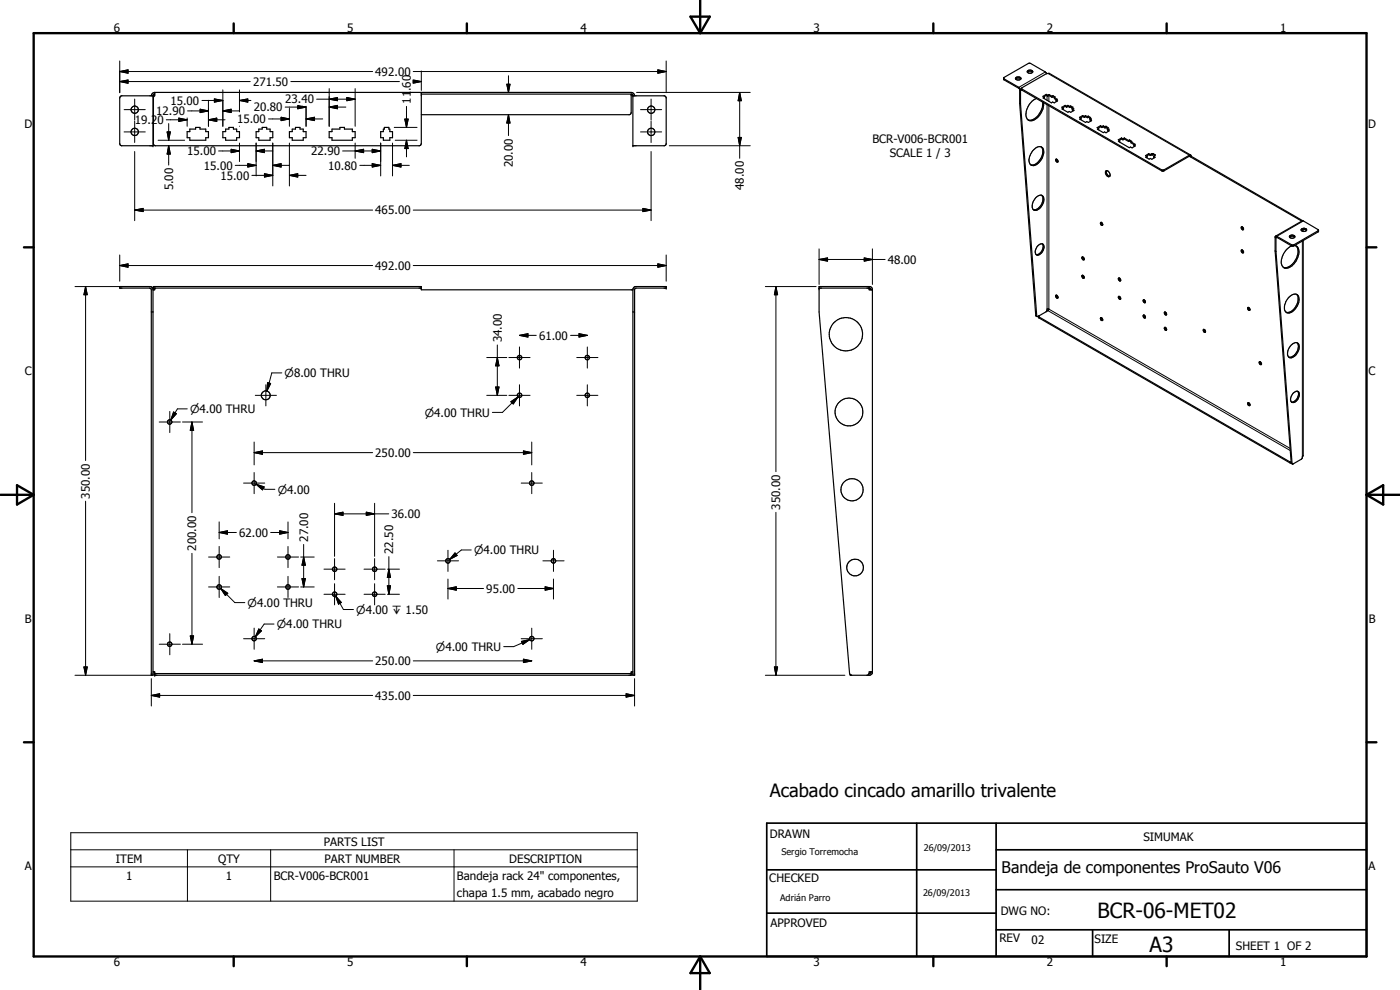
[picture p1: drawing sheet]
<svg xmlns="http://www.w3.org/2000/svg" width="420mm" height="297mm" viewBox="0 0 420 297" stroke-linecap="round" stroke-linejoin="round" font-family="sans-serif">
<g fill="none" stroke="#000" stroke-width=".35">
<path d="M36 29.1l.4-.4h9.5v15h-9.5l-.4-.3zM46.4 27.7v1l-.4 .5v14l.5 .5h79.4l.5-.6v-15.4M46.4 27.7l-.7 .4-.3 .6M46.4 28.2l-.5 .5M46.4 27.7h143l.8 .4 .2 .6M56.2 39.5h.8v-.8h1.7v-.5h1.3v.5h1.8v.8h.8v1.8h-.8v.8h-4.8v-.8h-.8zM66.9 39.5h.8v-.8h1v-.5h1.4v.5h.9v.8h.9v1.8h-.9v.8h-3.3v-.8h-.8zM76.9 39.5h.8v-.8h1v-.5h1.3v.5h1.1v.8h.8v1.8h-.8v.8h-3.4v-.8h-.8zM86.9 39.5h.8v-.8h1v-.5h1.3v.5h1v.8h.9v1.8h-.9v.8h-3.3v-.8h-.8zM98.8 39.5h.8v-.8h2.4v-.5h1.4v.5h2.3v.8h.9v1.8h-.9v.8h-6.1v-.8h-.8zM115.3 38.2h1.4v.5h.3v.8h.8v1.8h-.8v.8h-1.9v-.8h-.9v-1.8h.9v-.8h.2zM126.4 28.2h63"/>
<path d="M189.4 28.2v5.5l-.5 .7h-62.5M189.4 28.2l.5 .5M189.9 28.7h9.5l.4 .4 .1 14.1-.3 .4-9.7 .1zM301.2 23.5l4.9 3.1 .2 4.6M304.8 23.7l.1-.1a1.08 1.08 0 0 1 1.5 .1M304.9 23.3a.99 .99 0 0 1 1.5 .4 .87 .87 0 0 1-.9 .4 .87 .87 0 0 1-.7-.7zM306 31l4.8 63.6 .4 .4M306 31l.3 .2M306.3 31.2l4.9 63.8M306.5 26.5l.2 .6 41.9 24.2h.7l7.6-4.4 .3 .1M306.6 26.4l7.4-4.3 .9-.1 42.4 24.5h-.2l-7.8 4.5h-.7l-42-24.3zM308.3 21.6a1.14 1.14 0 0 1 1.6 0"/>
<path d="M308.4 21.3a.88 .88 0 0 1 .9-.3 .88 .88 0 0 1 .6 .6 .91 .91 0 0 1-.9 .4 .91 .91 0 0 1-.7-.6zM311 29.5a5.3 5.3 0 0 0-2.9 5.9 1.76 1.76 0 0 0 3 .1 5.7 5.7 0 0 0 2-4.7M312.9 30.6a4.9 4.9 0 0 1-4.1 5.5l-.2-.1M313.4 29.2l-.4 .2 2.5 1.5 .4-.3 .5 .3 1-.6-.5-.3M313.4 29.2l-.1 .3M314 28.3l-1 .6 .4 .3M314 28.6l-.7 .5M314 28.3v.3M314 28.3l.4 .3M314 28.6l.4 .3M314.1 22.1l-.4-.5-4.8-2.6-7.6 4.2v.8l4.7 2.7v4.3M314.4 28.6v.3"/>
<path d="M314.8 28.4l.9 .5M314.8 28.4v.3M314.8 28.7l.9 .5M314.8 28.7l-.4 .2M314.8 28.4l-.4 .2M315.7 28.9v.3M316 28.7l.7 .4-.3 .2M316 28.7v.3M316 29l.4 .3M316 28.7l-.3 .2M316 29l-.3 .2M316.4 29.3l.9 .5-.4 .2"/>
<path d="M316.4 29.3v.3l.7 .4M316.9 30l.2 .4M319.1 32.4l-.4 .3 1.8 1 .4-.3 .4 .3 1-.6-.5-.2M319.1 32.4l-.1 .4M319.6 31.6l-.9 .6 .4 .2M319.6 31.9l-.7 .4M319.6 31.6v.3M319.6 31.6l.5 .3M319.6 31.9l.5 .3M320.1 31.9v.3M320.5 31.9l-.4 .3M320.5 31.6v.3"/>
<path d="M320.5 31.6l-.4 .3M320.5 31.6l.5 .3M320.5 31.9l.5 .4M321 31.9v.4M321.3 31.8l.7 .4-.3 .1M321.3 31.8v.3M321.3 32.1l.4 .2M321.3 31.8l-.3 .1M321.3 32.1l-.3 .2M321.7 32.3v.4l.3 .1M321.7 32.3l.6 .4-.5 .2M321.8 32.9l.2 .4"/>
<path d="M324.4 35.5l-.4 .2 1.8 1 .4-.2 .4 .2 1-.5-.4-.3M324.4 35.5l-.1 .4M324.9 34.7v.3M324.9 34.7l-.9 .5 .4 .3M324.9 35l-.6 .4M324.9 34.7l.5 .2M324.9 35l.5 .2M325.4 34.9v.3M325.8 35l.5 .3M325.8 35l-.4 .2M325.8 34.7v.3M325.8 34.7l-.4 .2"/>
<path d="M325.8 34.7l.5 .3M326.3 35v.3M326.6 34.8l.7 .5-.2 .1M326.6 34.8v.4M326.6 35.2l.5 .2M326.6 34.8l-.3 .2M326.6 35.2l-.3 .1M327.1 35.4l.5 .3-.4 .2M327.1 35.4v.3l.2 .2M327.2 35.9l.2 .5M329.7 38.6l-.4 .2 1.8 1 .4-.2 .4 .2 1-.6-.4-.2M329.7 38.6l-.1 .3"/>
<path d="M330.3 37.7l-1 .6 .4 .3M330.3 38l-.8 .5M330.3 37.7v.3M330.3 37.7l.4 .3M330.3 38l.4 .3M330.7 38v.3M331.1 37.8l.5 .3M331.1 37.8v.3M331.1 38.1l.5 .3M331.1 38.1l-.4 .2M331.1 37.8l-.4 .2M331.6 38.1v.3"/>
<path d="M331.9 37.9l.7 .4-.3 .2M331.9 37.9v.3M331.9 38.2l.4 .3M331.9 37.9l-.3 .2M331.9 38.2l-.3 .2M332.3 38.5l.6 .3-.4 .2M332.3 38.5v.3l.3 .1M332.5 39l.1 .4M310 45.2a2.08 2.08 0 0 1 2.7-1 3.8 3.8 0 0 1-1.3 5 1.51 1.51 0 0 1-2.1 .2 1.51 1.51 0 0 1-.4-1.9l.4-1.2zM310.8 59.3a1.36 1.36 0 0 1 2.3-.2 3.2 3.2 0 0 1-2.6 4 1.86 1.86 0 0 1-.3-2.9zM312.5 44.1a3.5 3.5 0 0 1-.9 4.5l-1.2 .8h-1.1M312.6 58.6a2.94 2.94 0 0 1-.9 3.8l-.8 .5h-.7"/>
<path d="M316.9 47.8a.46 .46 0 0 1 .5 .3 .46 .46 0 0 1-.2 .5l-.4-.5zM317.1 47.8l.4 .7M332.1 51.2a1.01 1.01 0 0 0-.2 1.2 1.01 1.01 0 0 0 1.2 .5M332.1 51.2a1.27 1.27 0 0 1 1 1.7M332.1 51.2a1.34 1.34 0 0 0 1 1.7M336 42.2l-.4 .2 3.3 1.9 .4-.2 .5 .3 .9-.6-.4-.3M336 42.2l-.1 .4M336.6 41.4l.4 .3M336.6 41.7l.4 .3M336.6 41.4l-1 .6 .4 .2M336.6 41.7l-.7 .4M336.6 41.4v.3"/>
<path d="M337 41.7v.3M337.4 41.7l1.3 .8M337.4 41.7l-.4 .3M337.4 41.4v.3M337.4 41.4l-.4 .3M337.4 41.4l1.3 .8M338.7 42.2v.3M339 42l.7 .4-.3 .1v.3l1 .6M339 42.3l1.7 1-.4 .2M339 42v.3M339 42l-.3 .2M339 42.3l-.3 .2"/>
<path d="M340.3 43.5l.1 .4M344.2 46.9l-.4 .3 1.1 .6 .4-.3 .4 .3 1-.6-.5-.3M344.2 46.9l-.1 .4M344.8 46.1l-1 .6 .4 .2M344.8 46.4l-.7 .5M344.8 46.1v.3M344.8 46.1l.4 .3M344.8 46.4l.4 .3M345.2 46.4v.3M345.6 46.1l.2 .1M345.6 46.1v.3M345.6 46.4l.2 .1"/>
<path d="M345.6 46.4l-.4 .3M345.6 46.1l-.4 .3M345.8 46.2v.3M346 46.1l-.2 .1M346 46.1l.7 .4-.2 .2M346 46.1v.3M346 46.4l.5 .3M346 46.4l-.2 .1M346.2 46.9l.2 .5M346.5 46.7h.1l-.4 .2M346.5 46.7v.1M357.2 47l33.5 19.3"/>
<path d="M357.3 46.5l.2 .4M357.5 46.9l33.4 19.3M357.5 46.9l-.3 .1M311.4 73.8a1 1 0 0 1 1-.6 1 1 0 0 1 .9 .6 2.3 2.3 0 0 1-2.2 2.7 1.79 1.79 0 0 1 .3-2.7zM312.8 73.2a2.32 2.32 0 0 1-1.8 3.2M324.7 77.2a.51 .51 0 0 1 .6 .2 .51 .51 0 0 1 0 .6l-.4-.1zM324.9 77.1l.5 .8M330.3 66.8a.46 .46 0 0 1 .5 .2 .46 .46 0 0 1-.1 .6l-.4-.3zM330.5 66.7l.1 .5 .4 .3M372.6 75a.53 .53 0 0 1 .5 .3 .53 .53 0 0 1-.1 .6l-.4-.3zM372.8 68.1l.4 .7M372.8 75v.3l.4 .4"/>
<path d="M372.8 68.1a.44 .44 0 0 0-.2 .6 .44 .44 0 0 0 .6 .1M372.8 68.1l.3 .3 .1 .4M382.7 75.3l4.8 63.6M382.7 75.3l.2 .1M382.8 70.9l-.1 4.4M382.9 75.4l4.9 63.7 .1 .1M387 71.2a1.07 1.07 0 0 1 1.6 0M387 70.8a.82 .82 0 0 1 .9-.3 .82 .82 0 0 1 .6 .7 .93 .93 0 0 1-1.5-.3zM387.6 73.8l-4.6-2.6-.1 4.2M388.5 73.7a2.26 2.26 0 0 1 1 3.4 4.1 4.1 0 0 1-4 3.3 2.72 2.72 0 0 1-.5-3.8 5.3 5.3 0 0 1 2.6-2.8M388.9 73.7a3.5 3.5 0 0 1-.4 4.7 3.1 3.1 0 0 1-3.3 1.8M390.5 69.1l.6 .3"/>
<path d="M390.5 69.1v-.1a.9 .9 0 0 1 .8-.5 .9 .9 0 0 1 .8 .6M390.9 66.2l4.7 2.7 .1 .5-7.4 4.4h-.7M390.9 66.2l-8.1 4.7M391.1 68.8h.6l.4 .3M391.1 68.8l-.5 .3M391.1 72.1v64.6l-.5 1-2.7 1.5M391.1 68.8v.6M392.1 69.1l-.4 .3h-.6M395.7 69.1l-7.5 4.4h-.4l-5-2.6M35.9 86h9.3l.7 .7v115.9h-.5v-115.8l-.5-.4h-9zM45.4 93.6h.5M46.4 86.4v.6h-.5"/>
<path d="M126.4 86.4h-80.4v-.4h80.4v1h63.5M189.9 93.6h.5M190.1 86.3l.6-.3h9.2v.4h-9l-.5 .4v115.8h-.5v-115.9zM245.8 86.4h15l.6 .6M260.8 86v1h1M311.7 95l75.3 43.5 .5 .1M311.9 94.7l-.1 .7 75.2 43.4 .5 .1M311.9 94.7l-.7 .3M313.9 93.6l.3-.8h.6l-.3 .4-2.6 1.5M316.9 88.6a.47 .47 0 0 1 .5 .3 .47 .47 0 0 1-.2 .6l-.4-.6zM317.1 88.6l.4 .7M324.8 82.6l.5 .3v.6l-.4-.2z"/>
<path d="M324.9 82.6l.5 .8M330.3 95.3l.5 .2 .1 .6a.5 .5 0 0 1-.6-.2 .5 .5 0 0 1 0-.6zM330.5 95.3l.1 .5 .4 .3M335.6 83.5a.49 .49 0 0 1 .6 .2 .49 .49 0 0 1 0 .6l-.5-.3zM335.6 89l.1-.1a.5 .5 0 0 1 .5 .4 .5 .5 0 0 1-.1 .5zM335.9 83.4l.4 .8M335.9 88.9l.4 .8M343.1 94.6a.46 .46 0 0 1 .6 .3 .46 .46 0 0 1-.2 .5l-.4-.3zM343.4 90a.43 .43 0 0 0-.2 .5 .43 .43 0 0 0 .5 .2M343.4 90l.3 .3v.4M343.4 90l.3 .7M343.4 94.5l.3 .8"/>
<path d="M349.5 98.3a.43 .43 0 0 1 .5 .2 .43 .43 0 0 1-.2 .6l-.2-.2zM349.5 93.7a.49 .49 0 0 1 .5 .2 .49 .49 0 0 1 0 .6l-.4-.2zM349.7 93.6l.4 .8M349.7 98.2l.1 .5 .3 .2M361.2 98.8a.54 .54 0 0 1 .5 .3 .54 .54 0 0 1-.1 .6l-.3-.2zM361.3 98.8l.5 .8M374.5 92.2a.48 .48 0 0 1 .6 .3 .48 .48 0 0 1-.2 .6l-.4-.3zM374.7 92.2l.1 .5 .3 .3M386.6 89.4a2.06 2.06 0 0 1 2.8-.9 3.9 3.9 0 0 1-2.9 5.4 1.58 1.58 0 0 1-1-2.2l.4-1.2zM389.1 88.3a3.3 3.3 0 0 1-.6 4.2 2.34 2.34 0 0 1-2.5 1.2M377.9 108.6a.48 .48 0 0 1 .6 .2 .48 .48 0 0 1-.1 .6l-.4-.3zM378.2 108.5v.5l.4 .3"/>
<path d="M387.5 103.5a1.36 1.36 0 0 1 2.3-.2 3.4 3.4 0 0 1-2.7 4.1 2.35 2.35 0 0 1 .2-3.6zM388.3 117.8a.97 .97 0 0 1 1.3-.3 .97 .97 0 0 1 .3 1.3 2.1 2.1 0 0 1-2.1 1.9 2 2 0 0 1 .5-2.9zM389.3 102.9a3.1 3.1 0 0 1-2.5 4.3M389.5 117.4a2.4 2.4 0 0 1-1.9 3.2M374.5 120.9a.46 .46 0 0 1 .5 .2 .46 .46 0 0 1-.1 .6l-.4-.3zM374.7 120.8l.1 .5 .3 .2M387.5 138.9l.4 .3M45.9 201.6h.5v1h143v-1h.5M46.4 202.1h143M255.2 202.4v.2h5.9l.7-.8v-115.1l-.1-.4-.6-.3h-15.3v7.6l9.2 108.4 .1 .4 .5 .2M260.8 202.1l-.5 .5M261.4 201.6l-.1 .3-.5 .2"/>
<path d="M261.8 201.6h-1v.5"/>
<circle cx="40.4" cy="39.6" r="1.08"/>
<circle cx="40.5" cy="32.9" r="1.1"/>
<circle cx="195.4" cy="39.6" r="1.1"/>
<circle cx="195.4" cy="32.9" r="1.1"/>
<circle cx="79.7" cy="118.6" r="1.34"/>
<circle cx="155.9" cy="118.6" r=".67"/>
<circle cx="155.9" cy="107.3" r=".68"/>
<circle cx="176.3" cy="118.6" r=".67"/>
<circle cx="176.3" cy="107.3" r=".67"/>
<circle cx="253.9" cy="100.3" r="5"/>
<circle cx="50.9" cy="126.6" r=".66"/>
<circle cx="254.8" cy="123.6" r="4.2"/>
<circle cx="76.3" cy="145" r=".66"/>
<circle cx="159.6" cy="145" r=".67"/>
<circle cx="255.7" cy="146.9" r="3.3"/>
<circle cx="65.7" cy="167.1" r=".68"/>
<circle cx="65.8" cy="176.1" r=".67"/>
<circle cx="86.4" cy="167.1" r=".66"/>
<circle cx="86.4" cy="176.1" r=".67"/>
<circle cx="100.4" cy="178.3" r=".68"/>
<circle cx="100.4" cy="170.8" r=".68"/>
<circle cx="112.4" cy="170.8" r=".67"/>
<circle cx="112.4" cy="178.3" r=".67"/>
<circle cx="134.4" cy="168.3" r=".68"/>
<circle cx="166.1" cy="168.3" r=".67"/>
<circle cx="256.6" cy="170.3" r="2.5"/>
<circle cx="50.9" cy="193.3" r=".68"/>
<circle cx="76.3" cy="191.6" r=".65"/>
<circle cx="159.6" cy="191.6" r=".68"/>
</g>
<g fill="#000">
<circle cx="45.9" cy="28.7" r=".18"/>
<circle cx="189.9" cy="28.7" r=".18"/>
<circle cx="45.9" cy="43.7" r=".18"/>
<circle cx="189.9" cy="43.7" r=".18"/>
<circle cx="46" cy="86.4" r=".18"/>
<circle cx="46" cy="86" r=".18"/>
<circle cx="199.9" cy="86" r=".18"/>
<circle cx="199.9" cy="86.4" r=".18"/>
<circle cx="261.8" cy="87" r=".18"/>
<circle cx="46.4" cy="202.1" r=".18"/>
<circle cx="46.4" cy="202.6" r=".18"/>
<circle cx="189.4" cy="202.1" r=".18"/>
<circle cx="261.8" cy="201.6" r=".18"/>
</g>
<g fill="none" stroke="#000" stroke-width=".3">
<path d="M35.9 18.3v9.5M199.9 18.3v9.5M35.9 24.5l2.5-.5v1zM35.9 21.5l2.5-.5v1zM35.9 24.5h39.2M35.9 21.5h75.9M37.2 39.6h6.4M37.2 32.9h6.4M40.4 29.7v6.4M40.4 36.4v6.4M49.9 35.9h6.3M50.2 39.6h.9l-.5 2.5z"/>
<path d="M50.6 37.1v5M53.7 35.4l2.5 .5-2.5 .5zM56.2 35.4v2.5M56.3 33.3h6.3M60.1 32.8l2.5 .5-2.5 .5zM60.6 30.1h6.3M62.6 35.9l2.5-.5v1zM62.6 30.1v7.8M62.6 35.9h5M64.3 29.7l2.6 .4-2.6 .5zM66.9 33.3l2.5-.5v1zM66.9 27v10.9"/>
<path d="M66.9 33.3h5M71.9 30.1l2.5-.4v.9zM71.9 27v6.6M71.9 37.8v.1M71.9 30.1h3.4M80.6 35.7h6.3M84.4 35.2l2.5 .5-2.5 .5zM85.6 32.1h6.3M86.9 32.5v5.4M87.3 24.5h32.6M89.4 31.6l2.5 .5-2.5 .5zM89.4 31.9v.7l2.5-.5"/>
<path d="M90.6 31.9l1.3 .2M91.9 35.7l2.5-.5v1zM91.9 35.7h4.9M91.9 31.9v6M95 29.8h11.6M98.8 29.8l2.5-.5v.9zM98.8 32.1l2.5-.5v1zM98.8 26.6v11.3M98.8 32.1h5M104.1 29.3l2.5 .5-2.5 .4zM106.6 26.6v11.3M118.3 38.2h6.9"/>
<path d="M121.5 35.7h1l-.5 2.5zM122 31.9v6.3M123.9 24l2.5 .5-2.5 .5zM124 21.5h75.9M124.1 24.5h2.3M124.1 24l2.3 .5M126.4 21.3v5.8M126.4 24.5l-2.3 .4M152.1 25.3h1l-.5 2.4zM152.6 34.4l.5 2.5h-1zM152.6 22.7v5M152.6 34.4v6.3"/>
<path d="M191 27.7h34.2M192.2 39.6h6.4M192.2 32.9h6.4M195.4 29.7v6.4M195.4 36.4v6.4M197.4 21l2.5 .5-2.5 .5zM222 27.7l.5 2.5h-1zM222 27.7v19.8M301.3 23.7v.3M306 27h.6M306.7 26.7v.4M313.7 21.6l-7.9 4.6v.3"/>
<path d="M314.2 28.8v1.3M314.2 31.4v61.4M314.5 22.1l42.4 24.5M314.8 31.7v61.1l72.4 41.7M314.8 28.7v1.7M40.4 45.5v20.7M47.4 42.1h8M50.6 43.7l.5 2.5h-.9zM50.6 43.7v5.8M65.6 45.3h6.3M69.4 44.8l2.5 .5-2.5 .5zM70.6 49.6h6.3"/>
<path d="M71.9 42.9v5.6M74.4 49.1l2.5 .5-2.5 .5zM75.6 52.6h6.3M76.9 45.3l2.5-.5v1zM76.9 45.3h5M76.9 42.9v9.9M79.4 52.1l2.5 .5-2.5 .5zM81.9 49.6l2.5-.5v1zM81.9 49.6h5M81.9 42.9v12.9M86.9 52.6l2.5-.5v1zM86.9 42.9v12.9"/>
<path d="M86.9 52.6h5M102.8 45.3h11.4M106.6 45.3l2.5-.5v1zM106.6 42.9v4.6M108 49.6h6.2M111.7 49.1l2.5 .5-2.5 .5zM111.7 44.8l2.5 .5-2.5 .5zM114.2 42.9v9.9M117.8 49.6l2.5-.5v1zM117.8 49.6h5M117.8 42.9v9.9M118.6 42.1h6.6"/>
<path d="M122 42.1l.5 2.5h-1zM122 42.1v5M195.4 45.5v20.7M200.9 43.7h24.3M221.5 41.2h1l-.5 2.5zM348.6 51v.3M349.3 51v.3M356.9 46.9l.3 .1M35.9 79.7l2.5-.5v1zM35.9 79.7h75.9M35.9 76.5v7.9M40.4 63l2.6-.5v1z"/>
<path d="M40.4 63h71.4M124 79.7h75.9M124 63h71.4M192.9 62.5l2.5 .5-2.5 .5zM197.4 79.2l2.5 .5-2.5 .5zM199.9 76.5v7.9M245.8 77.9l2.6-.5v1zM245.8 77.9h19.8M245.8 74.7v10.6M259.4 77.4l2.4 .5-2.4 .5zM261.8 74.7v10.6M387.6 73.4v.4"/>
<path d="M388.3 73.4v.4M390.6 66.3h.1M390.9 68.9v.5M390.9 72.3v64.7M391.1 66.3l-7.9 4.6-.3 .5-.2-.2M395.6 69.3v.3M22.5 86h22.6M25.7 86l.5 2.4h-1zM25.7 86v52.2M229.7 86h15.2M232.9 86l.5 2.4h-1zM232.9 86v55.5"/>
<path d="M310.8 94.6l.3 .2M311.9 95.1v.3M314.5 93.2l72.7 42M76.6 118.6h6.4M79.8 115.4v6.4M80.3 114.8l.9 .3-1.1 2.2zM84.6 111.9h-3l-1.5 5.4M146.1 107.3h6M146.1 118.6h6M148.7 116.1h1.1l-.5 2.5zM149.3 107.3l.5 2.5h-1.1zM149.3 103.5v15.1"/>
<path d="M152.7 107.3h6.4M152.7 118.6h6.4M155.5 119.1l-4.7 4.6h-3M155.9 100.6l2.5-.5v1zM155.9 104.1v6.3M155.9 115.4v6.4M155.9 100.6h5M171.2 100.6h5.1M173.1 107.3h6.3M173.1 118.6h6.3M173.8 100.1l2.5 .5-2.5 .5zM176.3 104.1v6.3"/>
<path d="M176.3 115.4v6.4M47.8 126.6h6.3M51 123.4v6.4M52.1 123.6l.8 .5-1.6 1.9zM54.8 126.6h6M56.2 122.7h-3l-1.9 3.3M57.6 126.6l.5 2.5h-1zM57.6 126.6v27.2M76.3 135.8l2.5-.5v1zM76.3 132.6v6.9M76.3 135.8h35.5M124 135.8h35.6"/>
<path d="M153.3 120.5l2.2-1.4-1.5 2.1zM157.1 135.3l2.5 .5-2.5 .5zM159.6 132.6v6.9M387 138.5v.3M387.5 138.9l.3 .1M25.7 150.4v52.2M65.8 159.8l2.5-.5v1zM65.8 156.6v5.1M65.8 159.8h5.1M73.1 144.9h6.3M76.3 141.8v6.3M76.9 145.3l2.4 .8-.5 .9z"/>
<path d="M76.9 145.3l2.6 1.5h3M81.2 159.8h5.2M83.9 159.3l2.5 .5-2.5 .5zM86.4 156.6v5.1M100.4 154.2l2.5-.5v.9zM100.4 151v15.9M100.4 154.2h16.3M109.9 153.7l2.5 .5-2.5 .4zM112.4 151v15.9M156.4 144.9h6.4M159.6 141.8v6.3M232.9 153.7v48.9"/>
<path d="M57.6 166v27.3M62.6 167.1h6.3M62.6 176.1h6.3M65.8 164v6.3M65.8 172.9v6.4M66.2 176.6l2.2 1.4-.8 .7zM66.2 176.6l4.3 4.2h3M83.3 167.1h6.3M83.3 176.1h6.3M86.4 164v6.3M86.4 172.9v6.4M90.2 167.1h4.1"/>
<path d="M90.2 176.1h4.1M90.6 173.6h1l-.5 2.5zM91.1 167.1l.5 2.5h-1zM91.1 163.4v12.7M97.2 178.3h6.4M97.2 170.8h6.4M100.4 167.6v6.3M100.4 175.1v6.4M100.7 178.9l1.7 1.9-.8 .5zM100.7 178.9l2.4 4h3M109.3 178.3h6.3M109.3 170.8h6.3"/>
<path d="M112.4 167.6v6.3M112.4 175.1v6.4M116.2 175.8h1l-.5 2.5zM116.3 178.3h3.6M116.3 170.8h3.6M116.7 170.8l.5 2.5h-1zM116.7 167v11.3M131.3 168.3h6.3M134.4 176.6l2.5-.5v1zM134.4 165.1v6.3M134.4 173.7v6M134.4 176.6h10.7"/>
<path d="M136.6 165.9l.6 .8-2.3 1.2zM141.4 165h-2.9l-3.6 2.9M155.4 176.6h10.7M162.9 168.3h6.4M163.6 176.1l2.5 .5-2.5 .5zM166.1 165.1v6.3M166.1 173.7v6M47.8 193.3h6.3M51 190.1v6.4M54.8 193.3h6M57.1 190.8h1l-.5 2.5zM73.1 191.6h6.3"/>
<path d="M76.3 198.3l2.5-.5v1zM76.3 188.5v6.3M76.3 198.3h35.5M77.7 188.7l.8 .6-1.8 1.8zM82.2 187.2h-2.9l-2.6 3.9M124 198.3h35.6M156.4 191.6h6.4M156.5 192.4l2.5-.5-2.1 1.4zM157.1 197.8l2.5 .5-2.5 .5zM159 191.9l-4.8 2.1h-3M159.6 188.5v6.3M22.5 202.6h23"/>
<path d="M25.2 200.1h1l-.5 2.5zM45.4 208.7l2.5-.5v1zM45.4 208.7h66.4M45.4 203.6v8.2M124 208.7h66.4M187.9 208.2l2.5 .5-2.5 .5zM190.4 203.6v8.2M229.7 202.6h23.9M232.4 200.1h1l-.5 2.5zM21.2 249.9h170.1v20.5h-170.1zM21.2 255h170.1M56.2 255v15.4"/>
<path d="M81.2 255v15.4M136.3 255v15.4M21.2 260.1h170.1"/>
</g>
<g fill="none" stroke="#000" stroke-width=".71">
<path d="M10.1 9.9h400v277.1h-400zM70.1 7v2.9M140.1 7v2.9M207.2 5h5.8l-2.9 4.9zM210.1 0v9.9M280.1 7v2.9M350.1 7v2.9M7.2 74.2h2.9M410.1 74.2h3M.1 148.5h10M5.1 145.6l5 2.9-5 2.9zM410.1 148.5h10"/>
<path d="M410.1 148.5l5-2.9v5.8zM7.2 222.7h2.9M410.1 222.7h3M70.1 287v2.9M140.1 287v2.9M210.1 287v10M210.1 287l2.9 5h-5.8zM280.1 287v2.9M350.1 287v2.9"/>
</g>
<path d="M230.1 247h180v40h-180zM275.1 247v40M298.9 255h111.2M298.9 247v40M230.1 274h68.8M230.1 261h68.8M298.9 279h111.2M298.9 267h111.2M327.9 279v8M368.9 279v8" fill="none" stroke="#000" stroke-width=".51"/>
<g fill="#000">
<path d="M35.9 24.5l2.5-.5v1zM35.9 21.5l2.5-.5v1zM50.2 39.6h.9l-.5 2.5zM53.7 35.4l2.5 .5-2.5 .5zM60.1 32.8l2.5 .5-2.5 .5zM64.3 29.7l2.6 .4-2.6 .5zM62.6 35.9l2.5-.5v1zM66.9 33.3l2.5-.5v1zM71.9 30.1l2.5-.4v.9zM84.4 35.2l2.5 .5-2.5 .5zM89.4 31.6l2.5 .5-2.5 .5zM91.9 35.7l2.5-.5v1z"/>
<path d="M98.8 29.8l2.5-.5v.9zM98.8 32.1l2.5-.5v1zM104.1 29.3l2.5 .5-2.5 .4zM121.5 35.7h1l-.5 2.5zM123.9 24l2.5 .5-2.5 .5zM152.1 25.3h1l-.5 2.4zM152.6 34.4l.5 2.5h-1zM197.4 21l2.5 .5-2.5 .5zM222 27.7l.5 2.5h-1zM50.6 43.7l.5 2.5h-.9zM69.4 44.8l2.5 .5-2.5 .5zM74.4 49.1l2.5 .5-2.5 .5z"/>
<path d="M79.4 52.1l2.5 .5-2.5 .5zM76.9 45.3l2.5-.5v1zM81.9 49.6l2.5-.5v1zM86.9 52.6l2.5-.5v1zM106.6 45.3l2.5-.5v1zM111.7 49.1l2.5 .5-2.5 .5zM111.7 44.8l2.5 .5-2.5 .5zM117.8 49.6l2.5-.5v1zM122 42.1l.5 2.5h-1zM221.5 41.2h1l-.5 2.5zM35.9 79.7l2.5-.5v1zM40.4 63l2.6-.5v1z"/>
<path d="M192.9 62.5l2.5 .5-2.5 .5zM245.8 77.9l2.6-.5v1zM259.4 77.4l2.4 .5-2.4 .5zM25.7 86l.5 2.4h-1zM197.4 79.2l2.5 .5-2.5 .5zM232.9 86l.5 2.4h-1zM80.3 114.8l.9 .3-1.1 2.2zM148.7 116.1h1.1l-.5 2.5zM149.3 107.3l.5 2.5h-1.1zM155.9 100.6l2.5-.5v1zM173.8 100.1l2.5 .5-2.5 .5zM52.1 123.6l.8 .5-1.6 1.9z"/>
<path d="M57.6 126.6l.5 2.5h-1zM76.3 135.8l2.5-.5v1zM153.3 120.5l2.2-1.4-1.5 2.1zM157.1 135.3l2.5 .5-2.5 .5zM65.8 159.8l2.5-.5v1zM76.9 145.3l2.4 .8-.5 .9zM100.4 154.2l2.5-.5v.9zM109.9 153.7l2.5 .5-2.5 .4zM66.2 176.6l2.2 1.4-.8 .7zM83.9 159.3l2.5 .5-2.5 .5zM90.6 173.6h1l-.5 2.5zM91.1 167.1l.5 2.5h-1z"/>
<path d="M116.2 175.8h1l-.5 2.5zM116.7 170.8l.5 2.5h-1zM136.6 165.9l.6 .8-2.3 1.2zM134.4 176.6l2.5-.5v1zM163.6 176.1l2.5 .5-2.5 .5zM57.1 190.8h1l-.5 2.5zM77.7 188.7l.8 .6-1.8 1.8zM76.3 198.3l2.5-.5v1zM100.7 178.9l1.7 1.9-.8 .5zM156.5 192.4l2.5-.5-2.1 1.4zM157.1 197.8l2.5 .5-2.5 .5zM25.2 200.1h1l-.5 2.5z"/>
<path d="M45.4 208.7l2.5-.5v1zM187.9 208.2l2.5 .5-2.5 .5zM232.4 200.1h1l-.5 2.5z"/>
</g>
<g font-size="6.3">
<text x="329.4" y="275.4">BCR-06-MET02</text>
<text x="345" y="285.6">A3</text>
</g>
<text font-size="5.5" x="231" y="239.3">Acabado cincado amarillo trivalente</text>
<text font-size="4.8" x="300.6" y="261.8">Bandeja de componentes ProSauto V06</text>
<g font-size="3.5">
<text x="34.2" y="9.6">6</text>
<text x="104.2" y="9.6">5</text>
<text x="174.2" y="9.6">4</text>
<text x="244.2" y="9.6">3</text>
<text x="314.2" y="9.6">2</text>
<text x="384.2" y="9.6">1</text>
<text x="112.6" y="22.8">492.00</text>
<text x="75.9" y="25.8">271.50</text>
<text x="123.3" y="27.3" transform="rotate(-90 123.3 27.3)">.60</text>
<text x="46.9" y="34.5">12.90</text>
<text x="51.1" y="31.5">15.00</text>
<text x="76.1" y="33.4">20.80</text>
<text x="85.6" y="31">23.40</text>
<text x="123.3" y="31.2" transform="rotate(-90 123.3 31.2)">11</text>
<text x="7.3" y="38.4">D</text>
<text x="40.5" y="37.3">19.20</text>
<text x="71.2" y="37">15.00</text>
<text x="410.6" y="38.4">D</text>
<text x="56.1" y="46.6">15.00</text>
<text x="93.4" y="46.6">22.90</text>
<text x="261.8" y="42.8">BCR-V006-BCR001</text>
<text x="267" y="47">SCALE 1 / 3</text>
<text x="61.2" y="50.9">15.00</text>
<text x="66.2" y="53.9">15.00</text>
<text x="98.5" y="50.9">10.80</text>
<text x="153.9" y="50.2" transform="rotate(-90 153.9 50.2)">20.00</text>
<text x="51.9" y="57.1" transform="rotate(-90 51.9 57.1)">5.00</text>
<text x="223.3" y="57" transform="rotate(-90 223.3 57)">48.00</text>
<text x="112.6" y="64.3">465.00</text>
<text x="112.6" y="81">492.00</text>
<text x="266.4" y="79.2">48.00</text>
<text x="161.8" y="101.9">61.00</text>
<text x="150.6" y="102.7" transform="rotate(-90 150.6 102.7)">34.00</text>
<text x="7.4" y="112.6">C</text>
<text x="410.7" y="112.6">C</text>
<text x="112.6" y="137.1">250.00</text>
<text x="27" y="149.6" transform="rotate(-90 27 149.6)">350.00</text>
<text x="117.5" y="155.4">36.00</text>
<text x="234.2" y="152.9" transform="rotate(-90 234.2 152.9)">350.00</text>
<text x="71.8" y="161">62.00</text>
<text x="58.9" y="165.3" transform="rotate(-90 58.9 165.3)">200.00</text>
<text x="92.4" y="162.6" transform="rotate(-90 92.4 162.6)">27.00</text>
<text x="118" y="166.2" transform="rotate(-90 118 166.2)">22.50</text>
<text x="146" y="177.8">95.00</text>
<text x="7.4" y="186.9">B</text>
<text x="410.8" y="186.9">B</text>
<text x="112.6" y="199.6">250.00</text>
<text x="112.6" y="210">435.00</text>
<text x="231" y="251.5">DRAWN</text>
<text x="97.1" y="253.7">PARTS LIST</text>
<text x="343.1" y="252.3">SIMUMAK</text>
<text x="7.4" y="261.1">A</text>
<text x="34.8" y="258.8">ITEM</text>
<text x="37.8" y="263.9">1</text>
<text x="65.5" y="258.9">QTY</text>
<text x="67.8" y="263.9">1</text>
<text x="82.2" y="264">BCR-V006-BCR001</text>
<text x="97.4" y="258.8">PART NUMBER</text>
<text x="152.8" y="258.9">DESCRIPTION</text>
<text x="410.7" y="261.1">A</text>
<text x="137.1" y="264">Bandeja rack 24&quot; componentes,</text>
<text x="137.1" y="269.2">chapa 1.5 mm, acabado negro</text>
<text x="230.9" y="264.6">CHECKED</text>
<text x="300.3" y="274.5">DWG NO:</text>
<text x="231.3" y="278.3">APPROVED</text>
<text x="299.9" y="282.6">REV</text>
<text x="309.6" y="283.3">02</text>
<text x="328.5" y="283.1">SIZE</text>
<text x="370.9" y="285.1">SHEET 1 OF 2</text>
<text x="34.2" y="289.9">6</text>
<text x="104.2" y="289.9">5</text>
<text x="174.2" y="289.9">4</text>
<text x="244.2" y="289.9">3</text>
<text x="314.2" y="289.9">2</text>
<text x="384.2" y="289.9">1</text>
</g>
<g font-size="3.3">
<text x="85.4" y="113.2">n8.00 THRU</text>
<text x="57.1" y="124">n4.00 THRU</text>
<text x="127.5" y="125.1">n4.00 THRU</text>
<text x="83.3" y="148.1">n4.00</text>
<text x="142.3" y="166.3">n4.00 THRU</text>
<text x="74.3" y="182.1">n4.00 THRU</text>
<text x="106.9" y="184.1">n4.00 x 1.50</text>
<text x="83.1" y="188.6">n4.00 THRU</text>
<text x="130.8" y="195.3">n4.00 THRU</text>
</g>
<g font-size="2.7">
<text x="234.5" y="256.6">Sergio Torremocha</text>
<text x="277.2" y="255.3">26/09/2013</text>
<text x="277" y="268.7">26/09/2013</text>
<text x="234.1" y="270.3">Adrián Parro</text>
</g>
</svg>
